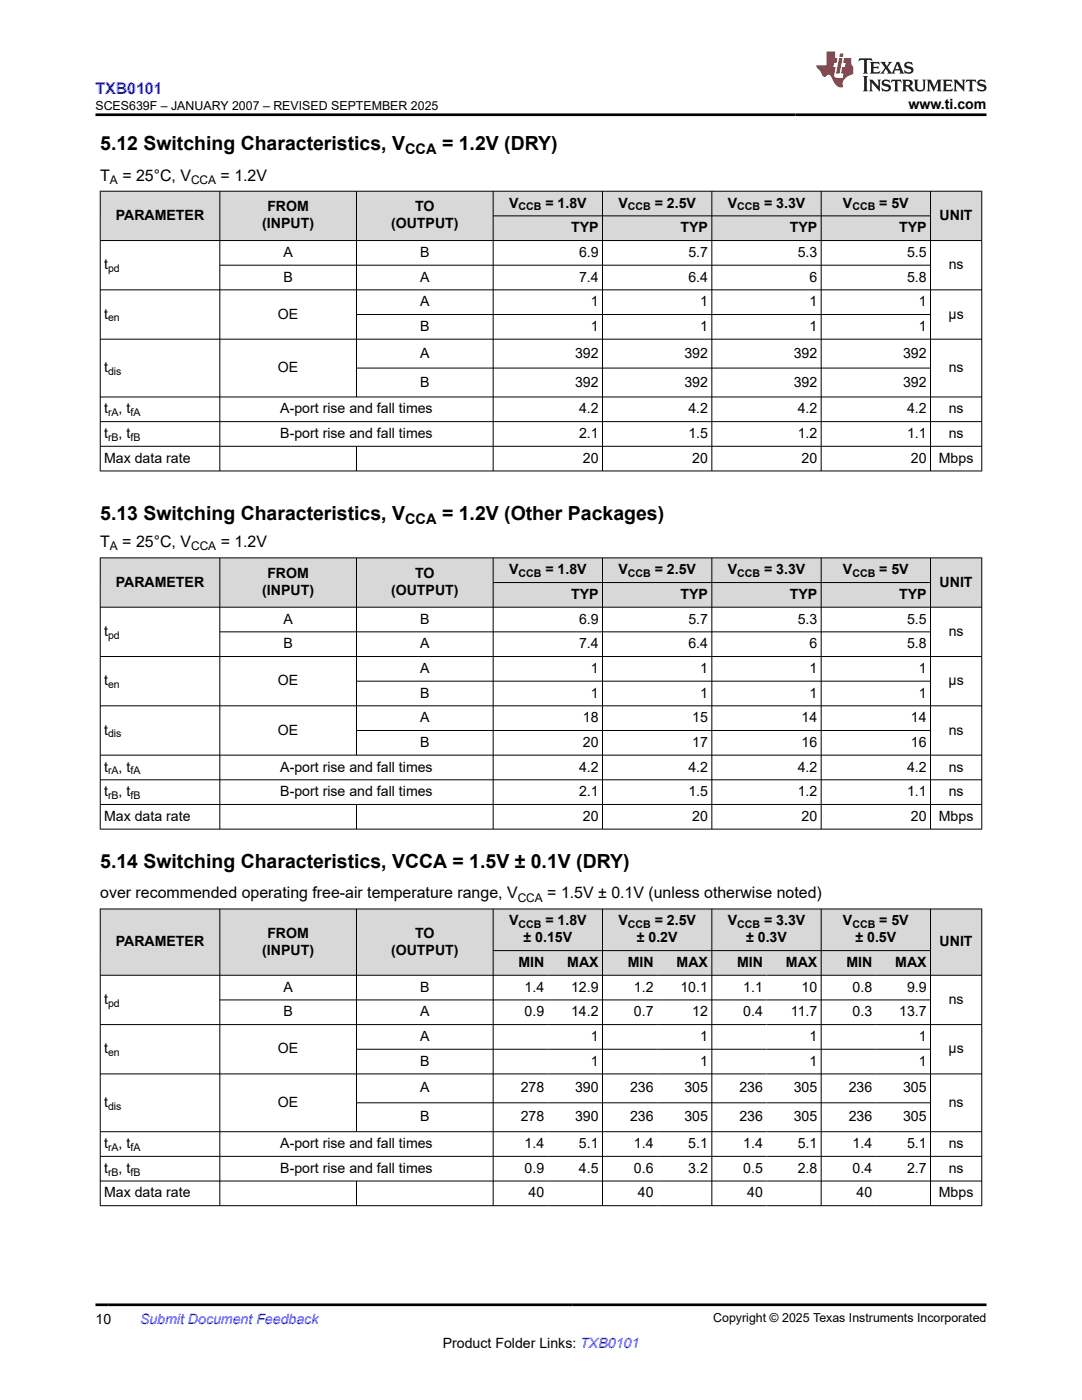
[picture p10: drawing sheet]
<svg xmlns="http://www.w3.org/2000/svg" width="216mm" height="279mm" viewBox="0 0 216 279" stroke-linecap="round" stroke-linejoin="round" font-family="sans-serif">
<g fill="#d8d8d8">
<path d="M20 38.2h175.9v4.9h-175.9z" fill-rule="evenodd"/>
<path d="M20.1 38.2h23.7v9.7h-23.7z" fill-rule="evenodd"/>
<path d="M43.9 38.2h27.2v9.7h-27.2z" fill-rule="evenodd"/>
<path d="M71.2 38.2h27.1v9.7h-27.1z" fill-rule="evenodd"/>
<path d="M98.5 38.2h21.7v4.8h-21.7z" fill-rule="evenodd"/>
<path d="M120.3 38.2h21.7v4.8h-21.7z" fill-rule="evenodd"/>
<path d="M142.1 38.2h21.7v4.8h-21.7z" fill-rule="evenodd"/>
<path d="M163.9 38.2h21.7v4.8h-21.7z" fill-rule="evenodd"/>
<path d="M185.7 38.2h10.1v9.7h-10.1z" fill-rule="evenodd"/>
<path d="M98.5 43.1h21.7v4.8h-21.7z" fill-rule="evenodd"/>
<path d="M120.3 43.1h21.7v4.8h-21.7z" fill-rule="evenodd"/>
<path d="M142.1 43.1h21.7v4.8h-21.7z" fill-rule="evenodd"/>
<path d="M163.9 43.1h21.7v4.8h-21.7z" fill-rule="evenodd"/>
</g>
<g fill="none" stroke="#000" stroke-width=".2">
<path d="M19.9 38.2h176.1M20 38.1v56M43.9 38.1v56M71.1 38.1v41.2M98.4 38.1v56M120.2 38.1v56M142 38.1v56M163.9 38.1v56M185.7 38.1v56M195.9 38.1v56M19.9 48h176.1M19.9 57.8h176.1"/>
<path d="M43.9 52.9h141.8M98.4 43.1h87.3M19.9 67.7h176.1M19.9 79.2h176.1M71.1 62.8h114.6M71.1 73.5h114.6M19.9 84.1h176.1M19.9 89.1h176.1M19.9 94h176.1M71.1 89.1v5"/>
</g>
<g fill="#d8d8d8">
<path d="M20 111.3h175.9v5h-175.9z" fill-rule="evenodd"/>
<path d="M20.1 111.4h23.7v9.7h-23.7z" fill-rule="evenodd"/>
<path d="M43.9 111.4h27.2v9.7h-27.2z" fill-rule="evenodd"/>
<path d="M71.2 111.4h27.1v9.7h-27.1z" fill-rule="evenodd"/>
<path d="M98.5 111.4h21.7v4.8h-21.7z" fill-rule="evenodd"/>
<path d="M120.3 111.4h21.7v4.8h-21.7z" fill-rule="evenodd"/>
<path d="M142.1 111.4h21.7v4.8h-21.7z" fill-rule="evenodd"/>
<path d="M163.9 111.4h21.7v4.8h-21.7z" fill-rule="evenodd"/>
<path d="M185.7 111.4h10.1v9.7h-10.1z" fill-rule="evenodd"/>
<path d="M98.5 116.3h21.7v4.8h-21.7z" fill-rule="evenodd"/>
<path d="M120.3 116.3h21.7v4.8h-21.7z" fill-rule="evenodd"/>
<path d="M142.1 116.3h21.7v4.8h-21.7z" fill-rule="evenodd"/>
<path d="M163.9 116.3h21.7v4.8h-21.7z" fill-rule="evenodd"/>
</g>
<g fill="none" stroke="#000" stroke-width=".2">
<path d="M19.9 111.3h176.1M20 111.3v54.2M43.9 111.3v54.2M71.1 111.3v39.5M98.4 111.3v54.2M98.4 116.3h87.3M120.2 111.3v54.2M142 111.3v54.2M163.9 111.3v54.2M185.7 111.3v54.2M195.9 111.3v54.2M19.9 121.2h176.1"/>
<path d="M19.9 131h176.1M43.9 126.1h141.8M71.1 135.9h114.6M19.9 140.9h176.1M19.9 150.7h176.1M19.9 155.6h176.1M71.1 145.8h114.6M19.9 160.5h176.1M19.9 165.5h176.1M71.1 160.5v5"/>
</g>
<g fill="#d8d8d8">
<path d="M20 181.4h175.9v8.3h-175.9z" fill-rule="evenodd"/>
<path d="M20.1 181.5h23.7v13.1h-23.7z" fill-rule="evenodd"/>
<path d="M43.9 181.5h27.2v13.1h-27.2z" fill-rule="evenodd"/>
<path d="M71.2 181.5h27.1v13.1h-27.1z" fill-rule="evenodd"/>
<path d="M98.5 181.5h21.7v8.2h-21.7z" fill-rule="evenodd"/>
<path d="M120.3 181.5h21.7v8.2h-21.7z" fill-rule="evenodd"/>
<path d="M142.1 181.5h21.7v8.2h-21.7z" fill-rule="evenodd"/>
<path d="M163.9 181.5h21.7v8.2h-21.7z" fill-rule="evenodd"/>
<path d="M185.7 181.5h10.1v13.1h-10.1z" fill-rule="evenodd"/>
<path d="M98.5 189.8h10.8v4.8h-10.8z" fill-rule="evenodd"/>
<path d="M109.3 189.8h10.9v4.8h-10.9z" fill-rule="evenodd"/>
<path d="M120.3 189.8h10.8v4.8h-10.8z" fill-rule="evenodd"/>
<path d="M131.1 189.8h10.9v4.8h-10.9z" fill-rule="evenodd"/>
<path d="M142.1 189.8h10.8v4.8h-10.8z" fill-rule="evenodd"/>
<path d="M152.9 189.8h10.9v4.8h-10.9z" fill-rule="evenodd"/>
<path d="M163.9 189.8h10.9v4.8h-10.9z" fill-rule="evenodd"/>
<path d="M174.8 189.8h10.8v4.8h-10.8z" fill-rule="evenodd"/>
</g>
<g fill="none" stroke="#000" stroke-width=".2">
<path d="M19.9 181.4h176.1M19.9 194.6h176.1M20 181.3v59.4M43.9 181.3v59.4M43.9 199.6h141.8M71.1 181.3v44.6M98.4 181.3v59.4M98.4 189.7h87.3M120.2 181.3v59.4M142 181.3v59.4M163.9 181.3v59.4M185.7 181.3v59.4"/>
<path d="M195.9 181.3v59.4M19.9 204.5h176.1M19.9 214.3h176.1M71.1 209.4h114.6M19.9 225.9h176.1M19.9 230.8h176.1M19.9 235.7h176.1M71.1 235.7v5M71.1 220.1h114.6M19.9 240.6h176.1"/>
</g>
<path d="M171.5 11.6l-.2 .6 .5-.2h.6v.1v2.2l-.2 .4h1l-.2-.4v-2.2v-.1h.5l.6 .2-.2-.6zM173.6 12.4l.2 .3v1.6l-.2 .4h1.9l.1-.6a1.08 1.08 0 0 1-1.3 .2v-.7h.6l.4 .2v-.7l-.4 .2h-.6v-.5l.2-.2a1 1 0 0 1 1 .3l-.1-.5zM175.7 12.4l.9 1.1-1 1.2h.9l-.2-.2 .5-.8 .4 .8-.2 .2h1.6l-.2-.2 .2-.5h.9l.1 .5-.1 .2h.9l-.2-.4-.8-1.9h-.5l-.9 2.1-.9-1.1 .9-1h-.8l.2 .2-.4 .6-.4-.6 .2-.2zM179 12.8l.4 1h-.7zM180.7 12.5a.65 .65 0 0 0-.2 .7 .65 .65 0 0 0 .6 .5l.6 .1 .1 .3a.79 .79 0 0 1-.7 .4 .79 .79 0 0 1-.7-.5l.1 .7 .2-.1a.93 .93 0 0 0 1.1 0 .93 .93 0 0 0 .4-.9 1.46 1.46 0 0 0-1.2-.6l-.1-.3a1.09 1.09 0 0 1 1.2 .2l-.2-.6-.1 .1-.5-.2zM172.2 15.2l.2 .4v2.2l-.2 .4h1l-.2-.4v-2.2l.2-.4zM173.4 15.9l.2 .4v1.5l-.2 .4h.8l-.3-.4 .1-1.3 1.6 1.8v-2l.2-.4h-.7l.1 .2 .1 1.1-1.2-1.3zM176.2 16a.65 .65 0 0 0-.2 .8 .65 .65 0 0 0 .6 .4l.6 .2 .1 .2a.79 .79 0 0 1-.7 .4 .79 .79 0 0 1-.7-.5l.1 .7 .2-.1a.93 .93 0 0 0 1.1 .1 .93 .93 0 0 0 .4-1 1.46 1.46 0 0 0-1.2-.5l-.1-.4a1.09 1.09 0 0 1 1.2 .2l-.1-.6-.2 .1-.5-.1zM177.9 15.9l-.1 .6a.63 .63 0 0 1 .8-.3v1.6l-.3 .4h1l-.2-.4v-1.6a.66 .66 0 0 1 .8 .3l-.1-.6zM180 15.9l.2 .4v1.5l-.2 .4h1l-.2-.2-.1-.7h.5l.1 .2a.79 .79 0 0 0 1.2 .6l-1-.9a.61 .61 0 0 0 .6-.6 .61 .61 0 0 0-.5-.7zM180.8 16.2h.1a.47 .47 0 0 1 .5 .1 .47 .47 0 0 1 .1 .5l-.1 .1-.7 .1zM182.3 15.9l.2 .2a2.27 2.27 0 0 0 .4 2 1.04 1.04 0 0 0 1.7-.7v-1.3l.2-.2h-.8l.2 .4v1.1a.6 .6 0 0 1-.6 .6 .6 .6 0 0 1-.6-.6v-1.1l.3-.4zM184.9 15.9l.2 .4v1.5l-.2 .4h.8l-.3-.4v-1.4l.9 1.9 .9-1.9v1.4l-.3 .4h1l-.2-.4v-1.5l.2-.4h-.8l-.7 1.5-.6-1.5zM188.1 15.9l.2 .4v1.5l-.2 .4h1.9l.1-.6a1.09 1.09 0 0 1-1.3 .2v-.7h.6l.4 .2v-.6l-.4 .2h-.6v-.6l.2-.1a1.01 1.01 0 0 1 1 .3l-.1-.6zM190.2 15.9l.3 .4v1.5l-.3 .4h.8l-.2-.4v-1.3l1.6 1.8v-2l.2-.4h-.7l.2 .2v1.1l-1.2-1.3zM192.8 15.9l-.1 .6a.63 .63 0 0 1 .8-.3v1.6l-.3 .4h1l-.2-.4v-1.6a.66 .66 0 0 1 .8 .3l-.1-.6zM195.2 16a.65 .65 0 0 0-.2 .8 .65 .65 0 0 0 .6 .4l.6 .2 .2 .2a.79 .79 0 0 1-.7 .4 .79 .79 0 0 1-.7-.5l.1 .7 .2-.1a.93 .93 0 0 0 1 .1 .93 .93 0 0 0 .5-1 1.46 1.46 0 0 0-1.3-.5v-.4a1.09 1.09 0 0 1 1.2 .2l-.2-.6-.2 .1-.5-.1z" fill="#231f20"/>
<path d="M164.9 10.3v2.7h-2l.1 .4 .8 1a.95 .95 0 0 0 1 .9 .59 .59 0 0 1 .5-.4 .59 .59 0 0 1 .5 .3l.4 .8a1.59 1.59 0 0 0 2.1 1.4 1.61 1.61 0 0 1 1-2.3l1-.3-.1-1.5a1.59 1.59 0 0 1-.3-1.7h-1.5l-.2 .9h.6l-.2 .9h-.5l-.2 .9v.3l.4 .1-.1 .9h-.7a.73 .73 0 0 1-1-.7l.3-1.5h-.5l.1-.9h.5l.2-.9h-.5v-1.3zM167.4 11.6l-.6 3.1h.7l.6-3.1zM167.6 10.7l-.1 .6h.7l.1-.6z" fill="#ed1c24"/>
<path d="M19 22.9h177.8M19 260.4h177.8" fill="none" stroke="#000" stroke-width=".53"/>
<g font-size="3.9">
<text x="20" y="29.9">5.12 Switching Characteristics, V</text>
<text x="88.2" y="29.9">= 1.2V (DRY)</text>
<text x="20" y="103.8">5.13 Switching Characteristics, V</text>
<text x="88.2" y="103.8">= 1.2V (Other Packages)</text>
<text x="20" y="173.2">5.14 Switching Characteristics, VCCA = 1.5V ± 0.1V (DRY)</text>
</g>
<text font-size="3.2" fill="#00f" x="19" y="18.7">TXB0101</text>
<g font-size="3.2">
<text x="20" y="36.1">T</text>
<text x="24.4" y="36.1">= 25°C, V</text>
<text x="44" y="36.1">= 1.2V</text>
<text x="20" y="109.2">T</text>
<text x="24.4" y="109.2">= 25°C, V</text>
<text x="44" y="109.2">= 1.2V</text>
<text x="20" y="179.3">over recommended operating free-air temperature range, V</text>
<text x="109.2" y="179.3">= 1.5V ± 0.1V (unless otherwise noted)</text>
</g>
<g font-size="2.9">
<text x="80.8" y="30.7">CCA</text>
<text x="80.8" y="104.6">CCA</text>
</g>
<g font-size="2.8">
<text x="181.3" y="21.8">www.ti.com</text>
<text x="101.6" y="41.4">V</text>
<text x="108.8" y="41.4">= 1.8V</text>
<text x="123.4" y="41.4">V</text>
<text x="130.6" y="41.4">= 2.5V</text>
<text x="145.2" y="41.4">V</text>
<text x="152.5" y="41.4">= 3.3V</text>
<text x="168.2" y="41.4">V</text>
<text x="175.4" y="41.4">= 5V</text>
<text x="23.1" y="43.9">PARAMETER</text>
<text x="52.3" y="45.6">(INPUT)</text>
<text x="53.3" y="42.2">FROM</text>
<text x="78" y="45.6">(OUTPUT)</text>
<text x="82.8" y="42.2">TO</text>
<text x="114" y="46.4">TYP</text>
<text x="135.8" y="46.4">TYP</text>
<text x="157.6" y="46.4">TYP</text>
<text x="179.4" y="46.4">TYP</text>
<text x="187.5" y="43.9">UNIT</text>
<text x="20.8" y="53.7">t</text>
<text x="56.6" y="51.3">A</text>
<text x="83.8" y="51.3">B</text>
<text x="115.5" y="51.3">6.9</text>
<text x="137.3" y="51.3">5.7</text>
<text x="159.2" y="51.3">5.3</text>
<text x="181" y="51.3">5.5</text>
<text x="189.3" y="53.7">ns</text>
<text x="56.6" y="56.2">B</text>
<text x="83.8" y="56.2">A</text>
<text x="115.5" y="56.2">7.4</text>
<text x="137.3" y="56.2">6.4</text>
<text x="161.5" y="56.2">6</text>
<text x="181" y="56.2">5.8</text>
<text x="20.8" y="63.6">t</text>
<text x="55.5" y="63.6">OE</text>
<text x="83.8" y="61.1">A</text>
<text x="117.9" y="61.1">1</text>
<text x="139.7" y="61.1">1</text>
<text x="161.5" y="61.1">1</text>
<text x="183.3" y="61.1">1</text>
<text x="189.3" y="63.6">μs</text>
<text x="83.8" y="71.4">A</text>
<text x="83.8" y="66">B</text>
<text x="114.7" y="71.4">392</text>
<text x="117.9" y="66">1</text>
<text x="136.6" y="71.4">392</text>
<text x="139.7" y="66">1</text>
<text x="158.4" y="71.4">392</text>
<text x="161.5" y="66">1</text>
<text x="180.2" y="71.4">392</text>
<text x="183.3" y="66">1</text>
<text x="20.8" y="74.3">t</text>
<text x="55.5" y="74.3">OE</text>
<text x="83.8" y="77.2">B</text>
<text x="114.7" y="77.2">392</text>
<text x="136.6" y="77.2">392</text>
<text x="158.4" y="77.2">392</text>
<text x="180.2" y="77.2">392</text>
<text x="189.3" y="74.3">ns</text>
<text x="20.8" y="82.5">t</text>
<text x="23.7" y="82.5">, t</text>
<text x="55.9" y="82.5">A-port rise and fall times</text>
<text x="115.5" y="82.5">4.2</text>
<text x="137.3" y="82.5">4.2</text>
<text x="159.2" y="82.5">4.2</text>
<text x="181" y="82.5">4.2</text>
<text x="189.3" y="82.5">ns</text>
<text x="20.8" y="87.4">t</text>
<text x="23.7" y="87.4">, t</text>
<text x="55.9" y="87.4">B-port rise and fall times</text>
<text x="115.5" y="87.4">2.1</text>
<text x="137.3" y="87.4">1.5</text>
<text x="159.2" y="87.4">1.2</text>
<text x="181" y="87.4">1.1</text>
<text x="189.3" y="87.4">ns</text>
<text x="20.8" y="92.3">Max data rate</text>
<text x="116.3" y="92.3">20</text>
<text x="138.1" y="92.3">20</text>
<text x="159.9" y="92.3">20</text>
<text x="181.8" y="92.3">20</text>
<text x="187.3" y="92.3">Mbps</text>
<text x="23.1" y="117.1">PARAMETER</text>
<text x="52.3" y="118.8">(INPUT)</text>
<text x="53.3" y="115.4">FROM</text>
<text x="78" y="118.8">(OUTPUT)</text>
<text x="82.8" y="115.4">TO</text>
<text x="101.6" y="114.6">V</text>
<text x="108.8" y="114.6">= 1.8V</text>
<text x="114" y="119.5">TYP</text>
<text x="123.4" y="114.6">V</text>
<text x="130.6" y="114.6">= 2.5V</text>
<text x="135.8" y="119.5">TYP</text>
<text x="145.2" y="114.6">V</text>
<text x="152.5" y="114.6">= 3.3V</text>
<text x="157.6" y="119.5">TYP</text>
<text x="168.2" y="114.6">V</text>
<text x="175.4" y="114.6">= 5V</text>
<text x="179.4" y="119.5">TYP</text>
<text x="187.5" y="117.1">UNIT</text>
<text x="56.6" y="124.5">A</text>
<text x="83.8" y="124.5">B</text>
<text x="115.5" y="124.5">6.9</text>
<text x="137.3" y="124.5">5.7</text>
<text x="159.2" y="124.5">5.3</text>
<text x="181" y="124.5">5.5</text>
<text x="20.8" y="126.9">t</text>
<text x="56.6" y="129.4">B</text>
<text x="83.8" y="129.4">A</text>
<text x="115.5" y="129.4">7.4</text>
<text x="137.3" y="129.4">6.4</text>
<text x="161.5" y="129.4">6</text>
<text x="181" y="129.4">5.8</text>
<text x="189.3" y="126.9">ns</text>
<text x="20.8" y="136.8">t</text>
<text x="55.5" y="136.8">OE</text>
<text x="83.8" y="134.3">A</text>
<text x="117.9" y="134.3">1</text>
<text x="139.7" y="134.3">1</text>
<text x="161.5" y="134.3">1</text>
<text x="183.3" y="134.3">1</text>
<text x="189.3" y="136.8">μs</text>
<text x="83.8" y="139.2">B</text>
<text x="117.9" y="139.2">1</text>
<text x="139.7" y="139.2">1</text>
<text x="161.5" y="139.2">1</text>
<text x="183.3" y="139.2">1</text>
<text x="20.8" y="146.6">t</text>
<text x="55.5" y="146.6">OE</text>
<text x="83.8" y="144.1">A</text>
<text x="83.8" y="149.1">B</text>
<text x="116.3" y="144.1">18</text>
<text x="116.3" y="149.1">20</text>
<text x="138.1" y="144.1">15</text>
<text x="138.1" y="149.1">17</text>
<text x="159.9" y="144.1">14</text>
<text x="159.9" y="149.1">16</text>
<text x="181.8" y="144.1">14</text>
<text x="181.8" y="149.1">16</text>
<text x="189.3" y="146.6">ns</text>
<text x="20.8" y="154">t</text>
<text x="23.7" y="154">, t</text>
<text x="55.9" y="154">A-port rise and fall times</text>
<text x="115.5" y="154">4.2</text>
<text x="137.3" y="154">4.2</text>
<text x="159.2" y="154">4.2</text>
<text x="181" y="154">4.2</text>
<text x="189.3" y="154">ns</text>
<text x="20.8" y="158.9">t</text>
<text x="23.7" y="158.9">, t</text>
<text x="55.9" y="158.9">B-port rise and fall times</text>
<text x="115.5" y="158.9">2.1</text>
<text x="137.3" y="158.9">1.5</text>
<text x="159.2" y="158.9">1.2</text>
<text x="181" y="158.9">1.1</text>
<text x="189.3" y="158.9">ns</text>
<text x="20.8" y="163.8">Max data rate</text>
<text x="116.3" y="163.8">20</text>
<text x="138.1" y="163.8">20</text>
<text x="159.9" y="163.8">20</text>
<text x="181.8" y="163.8">20</text>
<text x="187.3" y="163.8">Mbps</text>
<text x="101.6" y="184.7">V</text>
<text x="108.8" y="184.7">= 1.8V</text>
<text x="123.4" y="184.7">V</text>
<text x="130.6" y="184.7">= 2.5V</text>
<text x="145.2" y="184.7">V</text>
<text x="152.5" y="184.7">= 3.3V</text>
<text x="168.2" y="184.7">V</text>
<text x="175.4" y="184.7">= 5V</text>
<text x="23.1" y="188.8">PARAMETER</text>
<text x="52.3" y="190.5">(INPUT)</text>
<text x="53.3" y="187.1">FROM</text>
<text x="78" y="190.5">(OUTPUT)</text>
<text x="82.8" y="187.1">TO</text>
<text x="104.5" y="188.1">± 0.15V</text>
<text x="127.1" y="188.1">± 0.2V</text>
<text x="148.9" y="188.1">± 0.3V</text>
<text x="170.7" y="188.1">± 0.5V</text>
<text x="187.5" y="188.8">UNIT</text>
<text x="56.6" y="197.9">A</text>
<text x="83.8" y="197.9">B</text>
<text x="103.4" y="193">MIN</text>
<text x="104.7" y="197.9">1.4</text>
<text x="113.2" y="193">MAX</text>
<text x="114" y="197.9">12.9</text>
<text x="125.3" y="193">MIN</text>
<text x="126.5" y="197.9">1.2</text>
<text x="135" y="193">MAX</text>
<text x="135.8" y="197.9">10.1</text>
<text x="147.1" y="193">MIN</text>
<text x="148.3" y="197.9">1.1</text>
<text x="156.8" y="193">MAX</text>
<text x="159.9" y="197.9">10</text>
<text x="168.9" y="193">MIN</text>
<text x="170.1" y="197.9">0.8</text>
<text x="178.6" y="193">MAX</text>
<text x="181" y="197.9">9.9</text>
<text x="20.8" y="200.4">t</text>
<text x="56.6" y="202.8">B</text>
<text x="83.8" y="202.8">A</text>
<text x="104.7" y="202.8">0.9</text>
<text x="114" y="202.8">14.2</text>
<text x="126.5" y="202.8">0.7</text>
<text x="138.1" y="202.8">12</text>
<text x="148.3" y="202.8">0.4</text>
<text x="157.8" y="202.8">11.7</text>
<text x="170.1" y="202.8">0.3</text>
<text x="179.4" y="202.8">13.7</text>
<text x="189.3" y="200.4">ns</text>
<text x="83.8" y="207.8">A</text>
<text x="117.9" y="207.8">1</text>
<text x="139.7" y="207.8">1</text>
<text x="161.5" y="207.8">1</text>
<text x="183.3" y="207.8">1</text>
<text x="20.8" y="210.2">t</text>
<text x="55.5" y="210.2">OE</text>
<text x="83.8" y="212.7">B</text>
<text x="117.9" y="212.7">1</text>
<text x="139.7" y="212.7">1</text>
<text x="161.5" y="212.7">1</text>
<text x="183.3" y="212.7">1</text>
<text x="189.3" y="210.2">μs</text>
<text x="20.8" y="220.9">t</text>
<text x="55.5" y="220.9">OE</text>
<text x="83.8" y="218">A</text>
<text x="103.9" y="218">278</text>
<text x="114.7" y="218">390</text>
<text x="125.7" y="218">236</text>
<text x="136.6" y="218">305</text>
<text x="147.5" y="218">236</text>
<text x="158.4" y="218">305</text>
<text x="169.4" y="218">236</text>
<text x="180.2" y="218">305</text>
<text x="189.3" y="220.9">ns</text>
<text x="83.8" y="223.8">B</text>
<text x="103.9" y="223.8">278</text>
<text x="114.7" y="223.8">390</text>
<text x="125.7" y="223.8">236</text>
<text x="136.6" y="223.8">305</text>
<text x="147.5" y="223.8">236</text>
<text x="158.4" y="223.8">305</text>
<text x="169.4" y="223.8">236</text>
<text x="180.2" y="223.8">305</text>
<text x="20.8" y="229.1">t</text>
<text x="23.7" y="229.1">, t</text>
<text x="55.9" y="229.1">A-port rise and fall times</text>
<text x="104.7" y="229.1">1.4</text>
<text x="115.5" y="229.1">5.1</text>
<text x="126.5" y="229.1">1.4</text>
<text x="137.3" y="229.1">5.1</text>
<text x="148.3" y="229.1">1.4</text>
<text x="159.2" y="229.1">5.1</text>
<text x="170.1" y="229.1">1.4</text>
<text x="181" y="229.1">5.1</text>
<text x="189.3" y="229.1">ns</text>
<text x="20.8" y="234.1">t</text>
<text x="20.8" y="239">Max data rate</text>
<text x="23.7" y="234.1">, t</text>
<text x="55.9" y="234.1">B-port rise and fall times</text>
<text x="104.7" y="234.1">0.9</text>
<text x="105.5" y="239">40</text>
<text x="115.5" y="234.1">4.5</text>
<text x="126.5" y="234.1">0.6</text>
<text x="127.3" y="239">40</text>
<text x="137.3" y="234.1">3.2</text>
<text x="148.3" y="234.1">0.5</text>
<text x="149.1" y="239">40</text>
<text x="159.2" y="234.1">2.8</text>
<text x="170.1" y="234.1">0.4</text>
<text x="170.9" y="239">40</text>
<text x="181" y="234.1">2.7</text>
<text x="187.3" y="239">Mbps</text>
<text x="189.3" y="234.1">ns</text>
<text x="19" y="264.2">10</text>
<text x="88.3" y="269">Product Folder Links: TXB0101</text>
</g>
<text font-size="2.8" fill="#00f" x="27.9" y="264.2">Submit Document Feedback</text>
<g font-size="2.5">
<text x="19" y="21.9">SCES639F – JANUARY 2007 – REVISED SEPTEMBER 2025</text>
<text x="142.3" y="263.9">Copyright © 2025 Texas Instruments Incorporated</text>
</g>
<g font-size="2.4">
<text x="21.9" y="36.7">A</text>
<text x="38.1" y="36.7">CCA</text>
<text x="21.9" y="109.9">A</text>
<text x="38.1" y="109.9">CCA</text>
<text x="103.3" y="179.9">CCA</text>
</g>
<g font-size="2.1">
<text x="103.5" y="42">CCB</text>
<text x="125.3" y="42">CCB</text>
<text x="147.1" y="42">CCB</text>
<text x="170.1" y="42">CCB</text>
<text x="21.6" y="54.3">pd</text>
<text x="21.6" y="64.1">en</text>
<text x="21.6" y="74.8">dis</text>
<text x="21.6" y="83.1">rA</text>
<text x="26" y="83.1">fA</text>
<text x="21.6" y="88">rB</text>
<text x="26" y="88">fB</text>
<text x="103.5" y="115.2">CCB</text>
<text x="125.3" y="115.2">CCB</text>
<text x="147.1" y="115.2">CCB</text>
<text x="170.1" y="115.2">CCB</text>
<text x="21.6" y="127.5">pd</text>
<text x="21.6" y="137.3">en</text>
<text x="21.6" y="147.2">dis</text>
<text x="21.6" y="154.5">rA</text>
<text x="26" y="154.5">fA</text>
<text x="21.6" y="159.5">rB</text>
<text x="26" y="159.5">fB</text>
<text x="103.5" y="185.2">CCB</text>
<text x="125.3" y="185.2">CCB</text>
<text x="147.1" y="185.2">CCB</text>
<text x="170.1" y="185.2">CCB</text>
<text x="21.6" y="200.9">pd</text>
<text x="21.6" y="210.8">en</text>
<text x="21.6" y="221.5">dis</text>
<text x="21.6" y="229.7">rA</text>
<text x="26" y="229.7">fA</text>
<text x="21.6" y="234.6">rB</text>
<text x="26" y="234.6">fB</text>
</g>
</svg>
